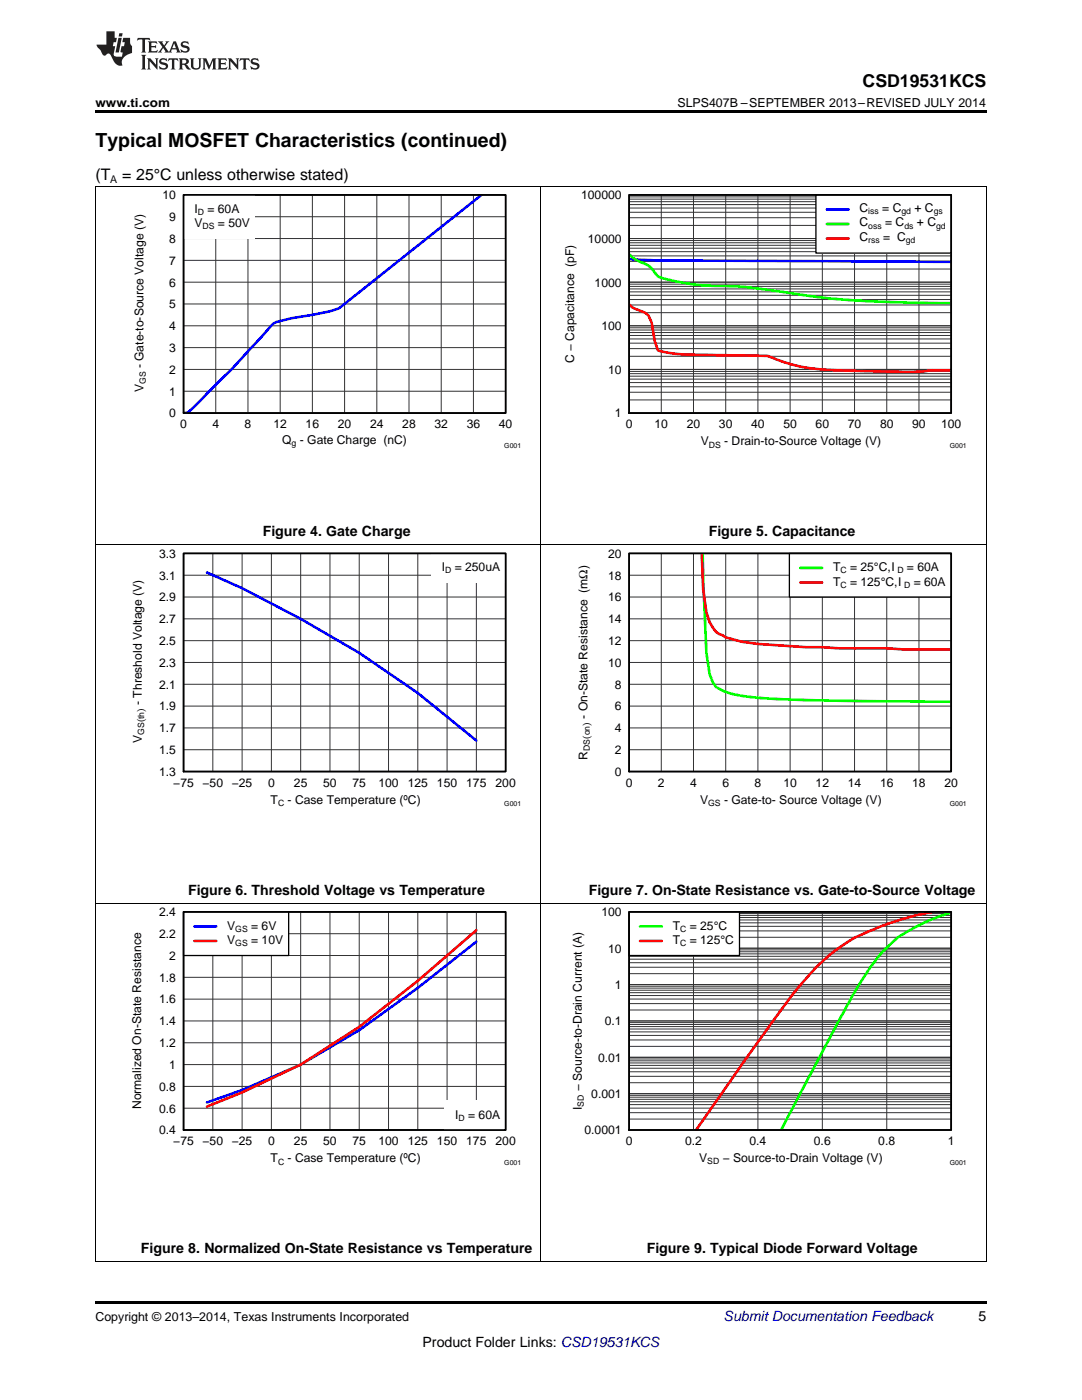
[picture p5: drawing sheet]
<svg xmlns="http://www.w3.org/2000/svg" width="216mm" height="279mm" viewBox="0 0 216 279" stroke-linecap="round" stroke-linejoin="round" font-family="sans-serif">
<path d="M19 259.7h177.8v.5h-177.8z" fill="#000"/>
<path d="M19.1 180.3v71.6M107.9 180.3v71.6M196.8 180.3v71.6M19 251.8h177.8" fill="none" stroke="#000" stroke-width=".2"/>
<path d="M36.6 182h64.3v43.5h-64.3z" fill="none" stroke="#000" stroke-width=".26"/>
<g fill="none" stroke="#333" stroke-width=".2">
<path d="M36.6 182h64.3v43.5h-64.3zM36.6 199.4h64.3M36.6 195h64.3M36.6 190.7h64.3M36.6 186.3h64.3M42.5 182v43.5M48.3 182v43.5M54.2 182v43.5M60 182v43.5M65.8 182v43.5M71.7 182v43.5M77.5 182v43.5"/>
<path d="M83.4 182v43.5M89.2 182v43.5M95.1 182v43.5M36.6 216.8h64.3M36.6 212.5h64.3M36.6 208.1h64.3M36.6 203.8h64.3M36.6 221.2h64.3"/>
</g>
<path d="M95.1 187.9l-11.7 9.3-11.7 8.4-11.7 6.9-11.7 5-7 2.5" fill="none" stroke="#00f" stroke-width=".52"/>
<path d="M95.1 185.6l-11.7 10.2-11.7 9.1-11.7 7.6-11.7 5.5-7 2.8" fill="none" stroke="#f00" stroke-width=".52"/>
<path d="M36.6 182h21v8.7h-21z" fill="#fff"/>
<path d="M36.6 182h21v8.7h-21z" fill="none" stroke="#000" stroke-width=".26"/>
<path d="M38.8 184.9h4.4" fill="none" stroke="#00f" stroke-width=".52"/>
<path d="M38.8 187.8h4.4" fill="none" stroke="#f00" stroke-width=".52"/>
<path d="M88.6 219.7h12.3v5.8h-12.3z" fill="#fff"/>
<path d="M36.6 182h64.3v43.5h-64.3z" fill="none" stroke="#000" stroke-width=".35"/>
<path d="M125.5 182h64.3v43.5h-64.3z" fill="none" stroke="#000" stroke-width=".26"/>
<g fill="none" stroke="#333" stroke-width=".2">
<path d="M125.5 182h64.3v43.5h-64.3zM125.5 199.4h64.3M125.5 198.7h64.3M125.5 198.1h64.3M125.5 197.6h64.3M125.5 197.2h64.3M125.5 196.8h64.3M125.5 196.5h64.3M125.5 194.3h64.3M125.5 193h64.3M125.5 192.1h64.3M125.5 191.4h64.3"/>
<path d="M125.5 190.9h64.3M125.5 190.4h64.3M125.5 189.9h64.3M125.5 189.6h64.3M125.5 189.2h64.3M125.5 187.1h64.3M125.5 185.8h64.3M125.5 184.9h64.3M125.5 184.2h64.3M125.5 183.6h64.3M125.5 183.1h64.3M125.5 182.7h64.3"/>
<path d="M125.5 182.3h64.3M138.4 182v43.5M151.2 182v43.5M164.1 182v43.5M176.9 182v43.5M125.5 219.9h64.3M125.5 219.4h64.3M125.5 219h64.3M125.5 218.6h64.3M125.5 218.3h64.3M125.5 216.1h64.3M125.5 214.8h64.3"/>
<path d="M125.5 213.9h64.3M125.5 213.2h64.3M125.5 212.6h64.3M125.5 212.1h64.3M125.5 211.7h64.3M125.5 211.3h64.3M125.5 211h64.3M125.5 208.8h64.3M125.5 207.5h64.3M125.5 206.6h64.3M125.5 205.9h64.3M125.5 205.4h64.3"/>
<path d="M125.5 204.9h64.3M125.5 204.5h64.3M125.5 204.1h64.3M125.5 203.8h64.3M125.5 201.6h64.3M125.5 200.3h64.3M125.5 223.3h64.3M125.5 222.1h64.3M125.5 221.2h64.3M125.5 220.4h64.3"/>
</g>
<path d="M189.8 182.1a37.1 37.1 0 0 0-10.6 5 32.9 32.9 0 0 0-7.8 9.4l-4 7.3-11.5 21.7" fill="none" stroke="#0f0" stroke-width=".52"/>
<path d="M186.1 182a55.5 55.5 0 0 0-16.9 6 42.6 42.6 0 0 0-11.2 10.7l-9 12.3-10.1 14.5" fill="none" stroke="#f00" stroke-width=".52"/>
<path d="M125.5 182h22.1v8.7h-22.1z" fill="#fff"/>
<path d="M36.6 110.4h64.3v43.6h-64.3zM125.5 182h22.1v8.7h-22.1z" fill="none" stroke="#000" stroke-width=".26"/>
<path d="M127.7 184.9h4.4" fill="none" stroke="#0f0" stroke-width=".52"/>
<path d="M127.7 187.8h4.4" fill="none" stroke="#f00" stroke-width=".52"/>
<path d="M125.5 182h64.3v43.5h-64.3z" fill="none" stroke="#000" stroke-width=".35"/>
<path d="M19.1 108.8v71.5M107.9 108.8v71.5M196.8 108.8v71.5M19 180.3h177.8" fill="none" stroke="#000" stroke-width=".2"/>
<g fill="none" stroke="#333" stroke-width=".2">
<path d="M36.6 110.4h64.3v43.6h-64.3zM36.6 119.1h64.3M36.6 114.8h64.3M42.5 110.4v43.6M48.3 110.4v43.6M54.2 110.4v43.6M60 110.4v43.6M65.8 110.4v43.6M71.7 110.4v43.6M77.5 110.4v43.6M83.4 110.4v43.6M89.2 110.4v43.6"/>
<path d="M95.1 110.4v43.6M36.6 136.6h64.3M36.6 132.2h64.3M36.6 127.9h64.3M36.6 123.5h64.3M36.6 149.6h64.3M36.6 145.3h64.3M36.6 140.9h64.3"/>
</g>
<path d="M41.3 114.3l7 3.1 11.7 6.1 11.7 6.8 11.7 8 11.7 9.5" fill="none" stroke="#00f" stroke-width=".52"/>
<path d="M86 110.4h14.9v5.8h-14.9z" fill="#fff"/>
<path d="M36.6 110.4h64.3v43.6h-64.3z" fill="none" stroke="#000" stroke-width=".35"/>
<path d="M125.5 110.4h64.3v43.6h-64.3z" fill="none" stroke="#000" stroke-width=".26"/>
<g fill="none" stroke="#333" stroke-width=".2">
<path d="M125.5 110.4h64.3v43.6h-64.3zM125.5 119.1h64.3M125.5 114.8h64.3M132 110.4v43.6M138.4 110.4v43.6M144.8 110.4v43.6M151.2 110.4v43.6M157.7 110.4v43.6M164.1 110.4v43.6M170.5 110.4v43.6M176.9 110.4v43.6M183.4 110.4v43.6"/>
<path d="M125.5 136.6h64.3M125.5 132.2h64.3M125.5 127.9h64.3M125.5 123.5h64.3M125.5 149.6h64.3M125.5 145.3h64.3M125.5 140.9h64.3"/>
</g>
<path d="M140.2 110.4l.8 19.9 .6 4.2 .6 1.7 .7 .9 1.9 1a33.6 33.6 0 0 0 9.6 1.4l12.9 .4 22.5 .1" fill="none" stroke="#0f0" stroke-width=".52"/>
<path d="M140 110.4l.3 7.2 .7 4.6a6.8 6.8 0 0 0 2.5 4.4l1.3 .6 .8 .2a27.4 27.4 0 0 0 8.8 1.3l6.5 .5h3.2l3.2 .2h9.6l3.3 .2h9.6" fill="none" stroke="#f00" stroke-width=".52"/>
<path d="M157.5 110.4h32.3v8.8h-32.3z" fill="#fff"/>
<path d="M36.6 38.9h64.3v43.5h-64.3zM157.5 110.4h32.3v8.8h-32.3z" fill="none" stroke="#000" stroke-width=".26"/>
<path d="M159.7 113.3h4.3" fill="none" stroke="#0f0" stroke-width=".52"/>
<path d="M159.7 116.2h4.3" fill="none" stroke="#f00" stroke-width=".52"/>
<path d="M125.5 110.4h64.3v43.6h-64.3z" fill="none" stroke="#000" stroke-width=".35"/>
<path d="M19.1 37.2v71.6M107.9 37.2v71.6M196.8 37.2v71.6M19 108.7h177.8" fill="none" stroke="#000" stroke-width=".2"/>
<g fill="none" stroke="#333" stroke-width=".2">
<path d="M36.6 38.9h64.3v43.5h-64.3zM43.1 38.9v43.5M49.5 38.9v43.5M55.9 38.9v43.5M62.3 38.9v43.5M68.8 38.9v43.5M75.2 38.9v43.5M81.6 38.9v43.5M88 38.9v43.5M94.5 38.9v43.5M36.6 56.3h64.3M36.6 52h64.3"/>
<path d="M36.6 47.6h64.3M36.6 43.3h64.3M36.6 78.1h64.3M36.6 73.7h64.3M36.6 69.4h64.3M36.6 65h64.3M36.6 60.7h64.3"/>
</g>
<path d="M96.1 38.9l-28.5 22.6a24.2 24.2 0 0 1-5.3 1.3 24.6 24.6 0 0 0-7.4 1.6l-.6 .4a276.1 276.1 0 0 1-15.7 16.5l-1.1 1-.9 .1" fill="none" stroke="#00f" stroke-width=".52"/>
<path d="M36.6 38.9h14.4v8.7h-14.4z" fill="#fff"/>
<path d="M36.6 38.9h64.3v43.5h-64.3z" fill="none" stroke="#000" stroke-width=".35"/>
<path d="M125.5 38.9h64.3v43.5h-64.3z" fill="none" stroke="#000" stroke-width=".26"/>
<g fill="none" stroke="#333" stroke-width=".2">
<path d="M125.5 38.9h64.3v43.5h-64.3zM125.5 39.7h64.3M125.5 39.3h64.3M132 38.9v43.5M138.4 38.9v43.5M144.8 38.9v43.5M151.2 38.9v43.5M157.7 38.9v43.5M164.1 38.9v43.5M170.5 38.9v43.5M176.9 38.9v43.5M183.4 38.9v43.5"/>
<path d="M125.5 59.8h64.3M125.5 58.9h64.3M125.5 58.2h64.3M125.5 57.7h64.3M125.5 57.2h64.3M125.5 56.7h64.3M125.5 56.3h64.3M125.5 53.7h64.3M125.5 52.2h64.3M125.5 51.1h64.3M125.5 50.2h64.3M125.5 49.5h64.3"/>
<path d="M125.5 49h64.3M125.5 48.4h64.3M125.5 48h64.3M125.5 47.6h64.3M125.5 45h64.3M125.5 43.5h64.3M125.5 42.4h64.3M125.5 41.5h64.3M125.5 40.8h64.3M125.5 40.2h64.3M125.5 79.8h64.3M125.5 78.3h64.3"/>
<path d="M125.5 77.2h64.3M125.5 76.3h64.3M125.5 75.7h64.3M125.5 75.1h64.3M125.5 74.6h64.3M125.5 74.1h64.3M125.5 73.7h64.3M125.5 71.1h64.3M125.5 69.6h64.3M125.5 68.5h64.3M125.5 67.6h64.3M125.5 67h64.3"/>
<path d="M125.5 66.4h64.3M125.5 65.9h64.3M125.5 65.4h64.3M125.5 65h64.3M125.5 62.4h64.3M125.5 60.9h64.3"/>
</g>
<path d="M125.5 51.7l5.8 .3 58.5 .3" fill="none" stroke="#00f" stroke-width=".52"/>
<path d="M125.5 50.7a11.8 11.8 0 0 0 3.9 2.3l.6 .5 1.3 1.7a44.3 44.3 0 0 0 14.8 1.9l4.5 .4 12.2 1.7 5.1 .6 9.7 .5 12.2 .2" fill="none" stroke="#0f0" stroke-width=".52"/>
<path d="M125.5 60.7a7.2 7.2 0 0 0 3.2 1.7l.7 .5 .6 1.5 .7 3.8 .6 1.8a48.3 48.3 0 0 0 11.6 .9l9 .1a4.9 4.9 0 0 1 3.2 .8 39.6 39.6 0 0 0 14.1 2.2l6.5 .1a86.9 86.9 0 0 0 10.9-.2h3.2" fill="none" stroke="#f00" stroke-width=".52"/>
<path d="M162.8 38.9h27v11.6h-27z" fill="#fff"/>
<path d="M162.8 38.9h27v11.6h-27z" fill="none" stroke="#000" stroke-width=".26"/>
<path d="M165 41.8h4.3" fill="none" stroke="#00f" stroke-width=".52"/>
<path d="M165 44.7h4.3" fill="none" stroke="#0f0" stroke-width=".52"/>
<path d="M165 47.6h4.3" fill="none" stroke="#f00" stroke-width=".52"/>
<path d="M125.5 38.9h64.3v43.5h-64.3z" fill="none" stroke="#000" stroke-width=".35"/>
<path d="M19 37.2h177.8" fill="none" stroke="#000" stroke-width=".2"/>
<path d="M19 22h177.8v.5h-177.8z" fill="#000"/>
<g fill="#231f20">
<path d="M27.5 7.6l-.1 .5 .4-.2h.6v.1v2.1l-.2 .4h1l-.3-.4v-2.1l.1-.1h.5l.5 .2-.2-.5zM29.5 8.3l.2 .3v1.5l-.2 .4h1.8l.2-.6a1.04 1.04 0 0 1-1.3 .2v-.7h.6l.3 .2v-.6l-.3 .2h-.6v-.6l.8-.1 .4 .3-.2-.5zM31.5 8.3l.9 1.1-.9 1.1h.8l-.2-.2 .5-.7 .4 .7-.2 .2h1.5l-.1-.2 .1-.4h.9l.1 .4-.2 .2h1l-.3-.3-.7-1.9h-.5l-.9 2-.8-1 .9-1h-.8l.1 .3-.3 .5-.4-.6 .2-.2zM34.7 8.6l.4 1h-.7zM36.3 8.4a.63 .63 0 0 0-.2 .7 .63 .63 0 0 0 .6 .4l.6 .2 .1 .2a.75 .75 0 0 1-.7 .4 .75 .75 0 0 1-.6-.5l.1 .7 .1-.1a1.11 1.11 0 0 0 1.5-.6 1.13 1.13 0 0 0-1.2-.8l-.1-.4a1.04 1.04 0 0 1 1.2 .2l-.2-.5-.1 .1-.5-.2zM28.2 10.9l.2 .4v2.2l-.2 .4h1l-.3-.4v-2.2l.3-.4zM29.3 11.6l.3 .4v1.5l-.3 .4h.8l-.2-.4v-1.3l1.5 1.7v-1.9l.2-.4h-.7l.2 .4v.9l-1.1-1.3zM32 11.8a.62 .62 0 0 0-.2 .7 .62 .62 0 0 0 .6 .4l.6 .1 .1 .3a.76 .76 0 0 1-.7 .3 .76 .76 0 0 1-.6-.4l.1 .7 .1-.1a1.11 1.11 0 0 0 1.5-.6 1.13 1.13 0 0 0-1.2-.8l-.1-.4a1.04 1.04 0 0 1 1.2 .2l-.2-.6-.1 .1-.5-.1zM33.7 11.6l-.2 .6a.61 .61 0 0 1 .8-.3v1.6l-.2 .4h.9l-.2-.4v-1.6a.63 .63 0 0 1 .8 .3l-.2-.6zM35.6 11.6l.3 .4v1.5l-.3 .4h1l-.2-.2v-.8l.5 .2a.76 .76 0 0 0 1.2 .7l-1-1a.58 .58 0 0 0 .6-.5 .58 .58 0 0 0-.5-.6zM36.4 11.9h.1a.45 .45 0 0 1 .5 .1 .45 .45 0 0 1 .1 .5l-.7 .2zM37.9 11.6l.2 .2a2.17 2.17 0 0 0 .3 1.9 .99 .99 0 0 0 1.6-.6v-1.1l.2-.4h-.7l.2 .2a1.92 1.92 0 0 1-.2 1.8 .6 .6 0 0 1-.9-.5v-1.1l.2-.4zM40.4 11.6l.2 .4v1.5l-.2 .4h.7l-.2-.4v-1.4l.8 1.8 .8-1.8v1.4l-.2 .4h.9l-.2-.4v-1.5l.2-.4h-.8l-.6 1.5-.6-1.5zM43.4 11.6l.2 .4v1.5l-.2 .4h1.8l.2-.6a1.04 1.04 0 0 1-1.3 .1v-.6h.5l.4 .2v-.6l-.4 .2h-.5v-.7h.8l.3 .3-.1-.6zM45.5 11.6l.2 .4v1.5l-.2 .4h.7l-.2-.4v-1.3l1.5 1.7v-1.9l.2-.4h-.7l.2 .4v.9l-1.1-1.3zM47.9 11.6l-.1 .6a.61 .61 0 0 1 .8-.3v1.6l-.3 .4h1l-.3-.4 .1-1.6a.63 .63 0 0 1 .7 .3l-.1-.6zM50.2 11.8a.62 .62 0 0 0-.2 .7 .62 .62 0 0 0 .6 .4l.6 .1 .2 .3a.76 .76 0 0 1-.8 .3 .76 .76 0 0 1-.6-.4l.1 .7 .2-.1a1.11 1.11 0 0 0 1.5-.6 1.13 1.13 0 0 0-1.3-.8l-.1-.4a1.04 1.04 0 0 1 1.2 .2l-.1-.6-.2 .1-.5-.1z"/>
<path d="M21.2 6.3v2.6h-1.9l.1 .4 .7 .9a.91 .91 0 0 0 1 .8 .56 .56 0 0 1 .5-.3 .56 .56 0 0 1 .5 .3l.4 .8a1.53 1.53 0 0 0 1.9 1.2 1.54 1.54 0 0 1 1-2.1l.9-.3v-1.4a1.52 1.52 0 0 1-.3-1.6h-1.4l-.2 .8h.5l-.2 .8h-.4l-.2 1v.2l.4 .1-.2 .8a1.93 1.93 0 0 1-1.6-.3l.3-1.8h-.5l.2-.8h.4l.2-.8h-.4v-1.3zM23.6 7.6l-.6 2.9h.7l.6-2.9zM23.8 6.6l-.1 .7h.6l.2-.7z"/>
</g>
<text font-size="3.9" x="19" y="29.3">Typical MOSFET Characteristics (continued)</text>
<text font-size="3.5" x="172.1" y="17.3">CSD19531KCS</text>
<g font-size="3.2">
<text x="19" y="36">(T</text>
<text x="24.4" y="36">= 25°C unless otherwise stated)</text>
</g>
<g font-size="2.8">
<text x="52.4" y="107">Figure 4. Gate Charge</text>
<text x="141.4" y="107">Figure 5. Capacitance</text>
<text x="37.5" y="178.6">Figure 6. Threshold Voltage vs Temperature</text>
<text x="117.5" y="178.6">Figure 7. On-State Resistance vs. Gate-to-Source Voltage</text>
<text x="28.1" y="250.1">Figure 8. Normalized On-State Resistance vs Temperature</text>
<text x="129" y="250.1">Figure 9. Typical Diode Forward Voltage</text>
<text x="195.3" y="263.6">5</text>
<text x="84.3" y="268.9">Product Folder Links: CSD19531KCS</text>
</g>
<text font-size="2.8" fill="#0000c8" x="144.4" y="263.6">Submit Documentation Feedback</text>
<g font-size="2.5">
<text x="19" y="21.4">www.ti.com</text>
<text x="135.2" y="21.4">SLPS407B –SEPTEMBER 2013–REVISED JULY 2014</text>
<text x="19" y="263.6">Copyright © 2013–2014, Texas Instruments Incorporated</text>
</g>
<g font-size="2.4">
<text x="32.4" y="39.8">10</text>
<text x="116" y="39.8">100000</text>
<text x="33.8" y="44.1">9</text>
<text x="38.8" y="42.4">I</text>
<text x="38.8" y="45.3">V</text>
<text x="41.4" y="42.4">= 60A</text>
<text x="43.5" y="45.3">= 50V</text>
<text x="171.5" y="42.3">C</text>
<text x="171.5" y="45.2">C</text>
<text x="176" y="42.3">= C</text>
<text x="176.6" y="45.2">= C</text>
<text x="182.5" y="42.3">+ C</text>
<text x="183" y="45.2">+ C</text>
<text x="33.8" y="52.8">7</text>
<text x="33.8" y="48.5">8</text>
<text x="117.3" y="48.5">10000</text>
<text x="171.5" y="48.1">C</text>
<text x="176.2" y="48.1">= C</text>
<text x="33.8" y="57.2">6</text>
<text x="118.7" y="57.2">1000</text>
<text x="33.8" y="65.9">4</text>
<text x="33.8" y="61.5">5</text>
<text x="120" y="65.9">100</text>
<text x="33.8" y="70.2">3</text>
<text x="28.6" y="73.5" transform="rotate(-90 28.6 73.5)">- Gate-to-Source Voltage (V)</text>
<text x="33.8" y="74.6">2</text>
<text x="114.6" y="72.5" transform="rotate(-90 114.6 72.5)">C − Capacitance (pF)</text>
<text x="121.3" y="74.6">10</text>
<text x="28.6" y="78.3" transform="rotate(-90 28.6 78.3)">V</text>
<text x="33.8" y="83.3">0</text>
<text x="33.8" y="79">1</text>
<text x="122.7" y="83.3">1</text>
<text x="36" y="85.4">0</text>
<text x="42.4" y="85.4">4</text>
<text x="48.8" y="85.4">8</text>
<text x="54.6" y="85.4">12</text>
<text x="56.3" y="88.6">Q - Gate Charge (nC)</text>
<text x="61" y="85.4">16</text>
<text x="67.4" y="85.4">20</text>
<text x="73.8" y="85.4">24</text>
<text x="80.3" y="85.4">28</text>
<text x="86.7" y="85.4">32</text>
<text x="93.1" y="85.4">36</text>
<text x="99.5" y="85.4">40</text>
<text x="124.9" y="85.4">0</text>
<text x="130.6" y="85.4">10</text>
<text x="137" y="85.4">20</text>
<text x="139.8" y="88.9">V</text>
<text x="143.5" y="85.4">30</text>
<text x="144.5" y="88.9">- Drain-to-Source Voltage (V)</text>
<text x="149.9" y="85.4">40</text>
<text x="156.3" y="85.4">50</text>
<text x="162.7" y="85.4">60</text>
<text x="169.2" y="85.4">70</text>
<text x="175.6" y="85.4">80</text>
<text x="182" y="85.4">90</text>
<text x="187.8" y="85.4">100</text>
<text x="31.8" y="111.3">3.3</text>
<text x="88.1" y="114">I</text>
<text x="90.7" y="114">= 250uA</text>
<text x="121.3" y="111.3">20</text>
<text x="166.2" y="114">T</text>
<text x="169.6" y="114">= 25°C, I</text>
<text x="181" y="114">= 60A</text>
<text x="31.8" y="115.7">3.1</text>
<text x="121.3" y="115.7">18</text>
<text x="166.2" y="116.9">T</text>
<text x="169.6" y="116.9">= 125°C, I</text>
<text x="182.3" y="116.9">= 60A</text>
<text x="31.8" y="124.4">2.7</text>
<text x="31.8" y="120">2.9</text>
<text x="121.3" y="124.4">14</text>
<text x="121.3" y="120">16</text>
<text x="31.8" y="128.7">2.5</text>
<text x="121.3" y="128.7">12</text>
<text x="31.8" y="137.4">2.1</text>
<text x="31.8" y="133.1">2.3</text>
<text x="121.3" y="133.1">10</text>
<text x="122.7" y="137.4">8</text>
<text x="28.3" y="140.7" transform="rotate(-90 28.3 140.7)">- Threshold Voltage (V)</text>
<text x="31.8" y="141.8">1.9</text>
<text x="117.2" y="143.5" transform="rotate(-90 117.2 143.5)">- On-State Resistance (mΩ)</text>
<text x="122.7" y="141.8">6</text>
<text x="28.3" y="148.3" transform="rotate(-90 28.3 148.3)">V</text>
<text x="31.8" y="146.1">1.7</text>
<text x="122.7" y="146.1">4</text>
<text x="31.8" y="154.8">1.3</text>
<text x="31.8" y="150.5">1.5</text>
<text x="117.2" y="151.6" transform="rotate(-90 117.2 151.6)">R</text>
<text x="122.7" y="154.8">0</text>
<text x="122.7" y="150.5">2</text>
<text x="34.6" y="157">−75</text>
<text x="40.4" y="157">−50</text>
<text x="46.3" y="157">−25</text>
<text x="53.5" y="157">0</text>
<text x="54" y="160.4">T</text>
<text x="57.4" y="160.4">- Case Temperature (ºC)</text>
<text x="58.7" y="157">25</text>
<text x="64.5" y="157">50</text>
<text x="70.3" y="157">75</text>
<text x="75.5" y="157">100</text>
<text x="81.3" y="157">125</text>
<text x="87.2" y="157">150</text>
<text x="93" y="157">175</text>
<text x="98.9" y="157">200</text>
<text x="124.9" y="157">0</text>
<text x="131.3" y="157">2</text>
<text x="137.7" y="157">4</text>
<text x="139.7" y="160.4">V</text>
<text x="144.1" y="157">6</text>
<text x="144.5" y="160.4">- Gate-to- Source Voltage (V)</text>
<text x="150.6" y="157">8</text>
<text x="156.3" y="157">10</text>
<text x="162.7" y="157">12</text>
<text x="169.2" y="157">14</text>
<text x="175.6" y="157">16</text>
<text x="182" y="157">18</text>
<text x="188.4" y="157">20</text>
<text x="31.8" y="182.9">2.4</text>
<text x="45.3" y="185.5">V</text>
<text x="50.1" y="185.5">= 6V</text>
<text x="120" y="182.9">100</text>
<text x="134.2" y="185.5">T</text>
<text x="137.6" y="185.5">= 25°C</text>
<text x="31.8" y="187.2">2.2</text>
<text x="33.8" y="191.6">2</text>
<text x="45.3" y="188.4">V</text>
<text x="50.1" y="188.4">= 10V</text>
<text x="121.3" y="190.1">10</text>
<text x="134.2" y="188.4">T</text>
<text x="137.6" y="188.4">= 125°C</text>
<text x="31.8" y="195.9">1.8</text>
<text x="122.7" y="197.4">1</text>
<text x="31.8" y="200.3">1.6</text>
<text x="31.8" y="209">1.2</text>
<text x="31.8" y="204.6">1.4</text>
<text x="120.7" y="204.6">0.1</text>
<text x="33.8" y="213.3">1</text>
<text x="119.3" y="211.9">0.01</text>
<text x="28.2" y="221.4" transform="rotate(-90 28.2 221.4)">Normalized On-State Resistance</text>
<text x="31.8" y="217.7">0.8</text>
<text x="116.1" y="221.5" transform="rotate(-90 116.1 221.5)">I</text>
<text x="116.1" y="217.8" transform="rotate(-90 116.1 217.8)">− Source-to-Drain Current (A)</text>
<text x="118" y="219.1">0.001</text>
<text x="31.8" y="226.4">0.4</text>
<text x="31.8" y="222">0.6</text>
<text x="90.8" y="223.3">I</text>
<text x="93.4" y="223.3">= 60A</text>
<text x="116.6" y="226.4">0.0001</text>
<text x="34.6" y="228.5">−75</text>
<text x="40.4" y="228.5">−50</text>
<text x="46.3" y="228.5">−25</text>
<text x="53.5" y="228.5">0</text>
<text x="54" y="232">T</text>
<text x="57.4" y="232">- Case Temperature (ºC)</text>
<text x="58.7" y="228.5">25</text>
<text x="64.5" y="228.5">50</text>
<text x="70.3" y="228.5">75</text>
<text x="75.5" y="228.5">100</text>
<text x="81.3" y="228.5">125</text>
<text x="87.2" y="228.5">150</text>
<text x="93" y="228.5">175</text>
<text x="98.9" y="228.5">200</text>
<text x="124.9" y="228.5">0</text>
<text x="136.7" y="228.5">0.2</text>
<text x="139.5" y="232">V</text>
<text x="144.2" y="232">− Source-to-Drain Voltage (V)</text>
<text x="149.6" y="228.5">0.4</text>
<text x="162.4" y="228.5">0.6</text>
<text x="175.3" y="228.5">0.8</text>
<text x="189.1" y="228.5">1</text>
</g>
<g font-size="2.1">
<text x="22" y="36.6">A</text>
<text x="28.8" y="144.2" transform="rotate(-90 28.8 144.2)">( )</text>
<text x="117.7" y="147.4" transform="rotate(-90 117.7 147.4)">(</text>
<text x="117.7" y="144.8" transform="rotate(-90 117.7 144.8)">)</text>
</g>
<g font-size="1.7">
<text x="39.5" y="42.9">D</text>
<text x="40.4" y="45.8">DS</text>
<text x="173.3" y="42.7">iss</text>
<text x="173.3" y="45.6">oss</text>
<text x="179.9" y="42.7">gd</text>
<text x="180.5" y="45.6">ds</text>
<text x="186.3" y="42.7">gs</text>
<text x="186.8" y="45.6">gd</text>
<text x="173.3" y="48.5">rss</text>
<text x="180.7" y="48.5">gd</text>
<text x="29.1" y="76.7" transform="rotate(-90 29.1 76.7)">GS</text>
<text x="58.2" y="89">g</text>
<text x="141.4" y="89.3">DS</text>
<text x="88.8" y="114.4">D</text>
<text x="167.7" y="114.4">C</text>
<text x="167.7" y="117.3">C</text>
<text x="179.1" y="114.4">D</text>
<text x="180.4" y="117.3">D</text>
<text x="28.8" y="146.7" transform="rotate(-90 28.8 146.7)">GS th</text>
<text x="117.7" y="149.8" transform="rotate(-90 117.7 149.8)">DS on</text>
<text x="55.5" y="160.9">C</text>
<text x="141.3" y="160.9">GS</text>
<text x="46.9" y="186">GS</text>
<text x="135.7" y="186">C</text>
<text x="46.9" y="188.9">GS</text>
<text x="135.7" y="188.9">C</text>
<text x="116.5" y="220.8" transform="rotate(-90 116.5 220.8)">SD</text>
<text x="91.5" y="223.7">D</text>
<text x="55.5" y="232.4">C</text>
<text x="141.1" y="232.4">SD</text>
</g>
<g font-size="1.4">
<text x="100.6" y="89.3">G001</text>
<text x="189.5" y="89.3">G001</text>
<text x="100.6" y="160.9">G001</text>
<text x="189.5" y="160.9">G001</text>
<text x="100.6" y="232.4">G001</text>
<text x="189.5" y="232.4">G001</text>
</g>
</svg>
